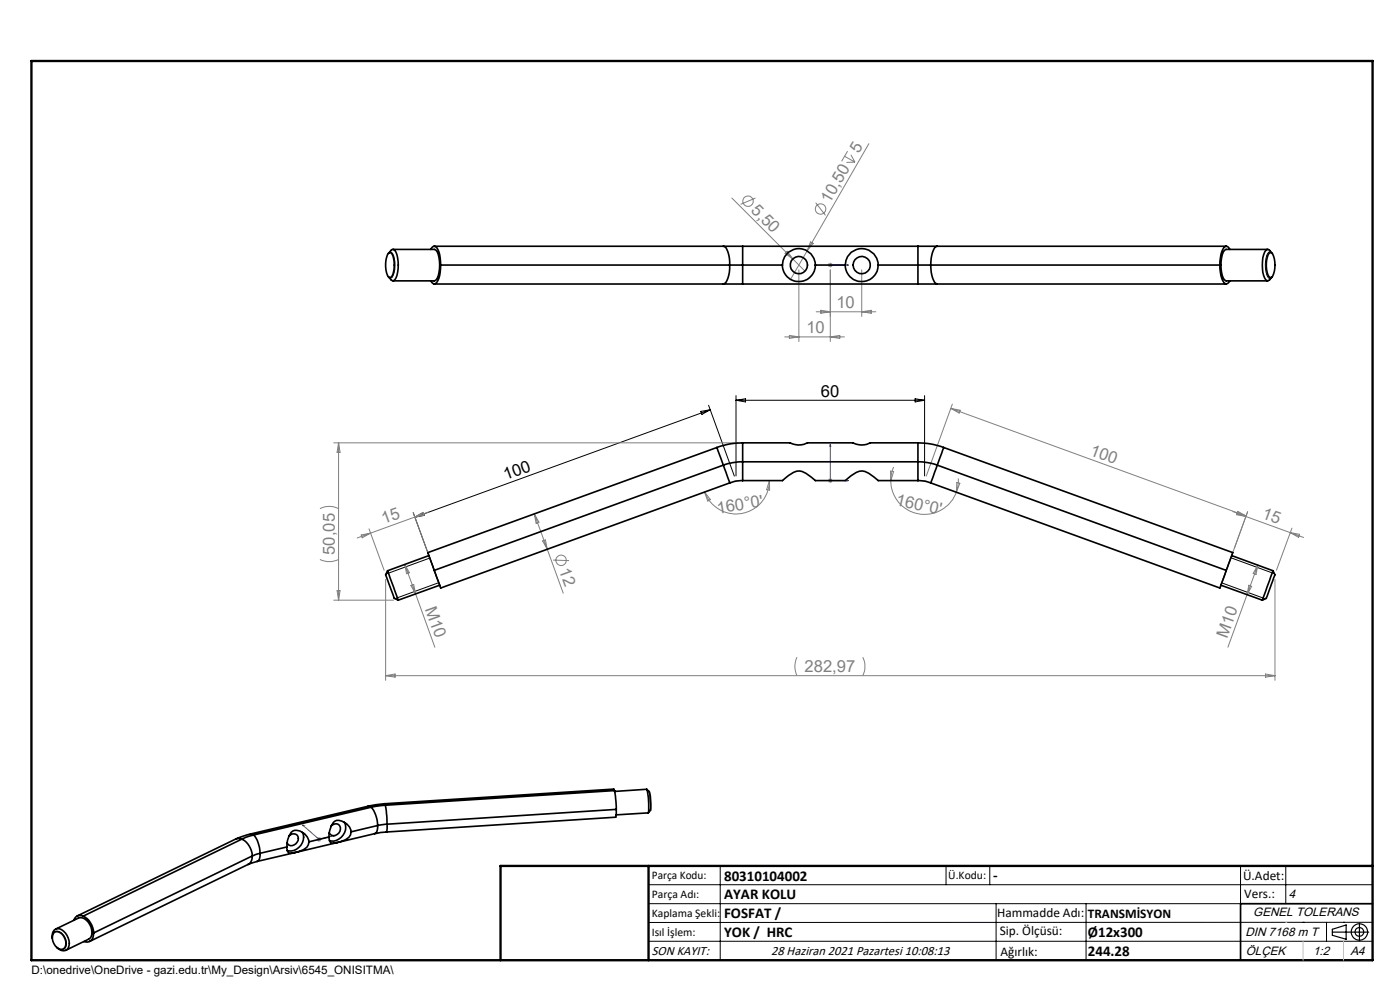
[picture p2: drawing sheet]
<svg xmlns="http://www.w3.org/2000/svg" width="297mm" height="210mm" viewBox="0 0 297 210" stroke-linecap="round" stroke-linejoin="round" font-family="sans-serif">
<g fill="none" stroke="#808080" stroke-width=".21">
<path d="M179.2 33.2l2.2 1.2M179.8 32.1l-1.3 2.1M180.5 32.8l.9 1.6M181.4 34.4l-1.8 .1M184.3 30.5l-13.1 22.7M155.3 42l15.5 15.5M160.3 42l-3.2 1.3M167 53.3l1.2 1.6-1.7-1.1zM169.5 57.2v15.3M171.2 53.2l-3.5 6.1M171.9 51.3l.6 .3-1.3 1.6zM173 43l2.1 2.7"/>
<path d="M175.6 56.2h1M175.8 55.9l.7 .7M176.1 55.7v1M176.1 57.2v15.3M176.5 55.9l-.7 .7M182.8 57.2v9.9M166.5 71.5h12.6M167.5 71.1l2 .4-2 .3zM173.1 66.1h12.7M174.1 65.8l2 .3-2 .4zM176.1 71.5l2.1-.4v.7zM182.8 66.1l2-.3v.7z"/>
<path d="M70.8 93.9h85.8M71.8 93.9v33.4M71.8 93.9l.3 2h-.6zM188.9 99.9l.7 .1-.6 1.9zM189.6 99.1a6.8 6.8 0 0 0-.6 2.8M201.7 86.6l62.7 22.9M201.7 86.6l2 .4-.2 .6zM202 85.7l-5.5 15.3M67.9 118.7a4.5 4.5 0 0 0 3.9 0M67.9 107.9a4.2 4.2 0 0 1 3.9 0M76.6 113.5l2-.4-1.8 1zM78.3 112.2l3.2 8.8"/>
<path d="M85.9 119.7l2.3 6.3M85.9 119.7l1 1.8-.6 .2zM87.7 108.8l4.1 11.2M88 109.7l1.8-1 .2 .6zM90.8 108.6l-15 5.5M113.3 109l2.8 7.5M113.3 109l1 1.8-.6 .2zM115.1 114.8l.6-.3 .4 2zM116.1 116.5l3.4 9.3M117.3 118.8l3.4 .1M149.5 104.4l1.2 1.6-.6 .3zM163.2 101.9a7.1 7.1 0 0 1-5.8 7 7.1 7.1 0 0 1-7.9-4.5"/>
<path d="M163.2 101.9l.1 2.1-.7-.1zM175.6 101.9h1M175.8 101.6l.7 .7M176.1 101.5v.9M176.5 101.6l-.7 .7M189 101.9a7.2 7.2 0 0 0 5.9 7.1 7.2 7.2 0 0 0 8-4.6M203 102.4l.6 .1-.7 1.9zM203.3 101.5l-.1 1.5-.3 1.4M261.5 108.5l2.8 1.1M262.4 109.1l2 .4M262.5 108.6l1.8 1M264.3 109.6l12.2 4.4"/>
<path d="M264.4 109.5l-1.8-1-.3 .7 2 .4M264.7 108.5l-5.6 15.3M266.8 119.9l-6.3 17.4M266.8 119.9l-.3 2-.6-.3zM273.7 113l2 .3-.2 .7zM274.1 112l-3.3 9M70.8 127.3h12.7M71.5 125.3h.6l-.3 2zM81.8 122.9v21.4M87.2 124.2l.6-.2 .4 2zM88.2 126l4.1 11.3M169.1 139.4a4.4 4.4 0 0 0 0 3.9"/>
<path d="M183 139.4a4.4 4.4 0 0 1 0 3.9M264.9 124.1l.6 .3-1 1.7zM270.5 122.9v21.4M81.8 143.3h188.7M81.8 143.3l2-.3v.6zM268.5 143l2 .3-2 .3zM67.2 178h1M67.3 177.7l.7 .7M67.7 177.5v1.1M68 177.7l-.7 .7"/>
<circle cx="158.7" cy="42.7" r="1.11"/>
<circle cx="174.1" cy="44.3" r="1.1"/>
<circle cx="119" cy="118.9" r="1.11"/>
</g>
<g fill="none" stroke="#000" stroke-width=".21">
<path d="M82.5 53.6l.3-.2a2.97 2.97 0 0 1 1 3 3.5 3.5 0 0 1-.8 2.6l-.5-.2M269.7 53.6l-.3-.2a2.84 2.84 0 0 0-1 2.8l.1 .8a2.51 2.51 0 0 0 .9 2.1l.3-.2M148.7 87.3l2-.4-1.8 1zM150.3 86l5.5 15M150.7 86.9l-62.7 22.8M156.1 83.9v17.1M156.1 84.9h40M156.1 84.9l2.1-.3v.7zM194.1 84.6l2 .3-2 .4zM196.1 83.9v17.1M87.7 108.8l5.5 15M88 109.7l1.8-1 .2 .6z"/>
<path d="M91.2 118.4l-9.3 3.4M261.1 118.3l9.3 3.4M93.1 123.6l-9.3 3.4M259.2 123.6l9.2 3.4M137.6 167.8l.3 1.4v2.8M11.1 199a1.15 1.15 0 0 1 .5-1.3 1.15 1.15 0 0 1 1.4 .1 2.41 2.41 0 0 1 .6 3.5 1.39 1.39 0 0 1-1.5-.3M137.6 187.7h153.6M137.6 191.7h153.6M137.6 199.7h153.6M152.8 183.7v20M200.7 183.7v4M210 183.7v4"/>
<path d="M211.3 191.7v12M230.4 191.7v12M263.2 183.7v20M272.8 183.7v8M276.4 195.6h.1M281.4 195.6v4.1M285 195.6h.1M291.2 195.6l-153.6 .1"/>
</g>
<g fill="none" stroke="#000" stroke-width=".25">
<path d="M91 117.9l2.3 6.2M261.3 117.9l-2.3 6.2M282.6 197.7h7.8M282.6 197.1l3-.9v3l-3-.8zM288.4 195.8v3.8M106.2 203.7h185"/>
<circle cx="288.4" cy="197.7" r="1.74"/>
<circle cx="288.4" cy="197.7" r=".93"/>
</g>
<path d="M176 56.2h.2zM176.1 56.2h.1M176.1 56.2h3.9M180 56.2h-.4h.4M176.1 94.3v7.6h3.9M176.1 94.3l.1 .3h-.2zM179.6 101.8l.4 .1-.4 .2zM64.2 175l.3 .1-.2 .1zM64.2 175l3.5 3 3.4-.8M70.7 177.3l.4-.1z" fill="none" stroke="#00f" stroke-width=".21"/>
<path d="M291.2 191.7h-28v12" fill="none" stroke="#000" stroke-width=".35"/>
<path d="M6.7 12.9h284.5v190.8h-284.5zM137.6 183.7v20M291.2 183.7h-185v20" fill="none" stroke="#000" stroke-width=".5"/>
<path d="M155.8 102l.4-.1M156.5 101.9h-.3" fill="none" stroke="#c0c0c0" stroke-width=".21" stroke-dasharray="15.2 1.3 1.3 1.3"/>
<path d="M276.4 199.7v4M285 199.7v4" fill="none" stroke="#c0c0c0" stroke-width=".21"/>
<path d="M195.8 101.9l.7 .2M272.8 195.6h.1" fill="none" stroke="#c0c0c0" stroke-width=".25"/>
<g fill="#00f">
<path d="M179.6 101.8l.4 .1-.4 .2zM176.1 94.3l.1 .3h-.2z"/>
<path d="M179.6 56.2h.4zM176 56.2h.2z"/>
<path d="M70.7 177.3l.4-.1zM64.2 175l.3 .1-.2 .1z"/>
</g>
<g fill="none" stroke="#000" stroke-width=".35">
<path d="M82.4 53.8l.8-.9a1.13 1.13 0 0 1 1 1.1 7.3 7.3 0 0 1-.5 5.4l-.5 .1-.8-.8M82.4 53.7l.3-.1a1.17 1.17 0 0 1 .8 1.2l.1 2.2a2.04 2.04 0 0 1-.9 1.9 3.5 3.5 0 0 1-.9-3l.2-1.3zM83.4 52.9h8.7a1.19 1.19 0 0 1 .9 1.1 7.3 7.3 0 0 1-.5 5.4l-.4 .2h-8.7M91.4 59.6l.7 .6M92.1 52.2a2.49 2.49 0 0 1 1.3 2.5l.1 1.5M92.1 52.2l-.5 .3-.2 .4M92.1 52.2h61.4M93.5 56.2l-.2 2.2a2.27 2.27 0 0 1-1.2 1.8M93.5 56.2h61.3M153.5 52.2a2.66 2.66 0 0 1 1.2 2.5l.1 1.5M153.5 52.2h4.1M154.8 56.2l-.2 2.2a2.35 2.35 0 0 1-1.1 1.8"/>
<path d="M154.8 56.2h2.8M157.6 56.2v4M157.6 52.2v4M157.6 56.2h8.4M157.6 52.2h37.1M166 56.2a3.5 3.5 0 0 0 3.5 3.5 3.5 3.5 0 0 0 3.5-3.5M166 56.2a3.5 3.5 0 0 1 3.5-3.5 3.5 3.5 0 0 1 3.5 3.5M173 56.2h6.3M179.3 56.2a3.5 3.5 0 0 0 3.5 3.5 3.5 3.5 0 0 0 3.5-3.5M179.3 56.2a3.5 3.5 0 0 1 3.5-3.5 3.5 3.5 0 0 1 3.5 3.5M186.3 56.2h8.4M194.7 56.2v4"/>
<path d="M194.7 56.2h2.7M194.7 52.2v4M194.7 52.2h4.1M197.4 56.2l.3 2.2a2.35 2.35 0 0 0 1.1 1.8M197.4 56.2h61.4M198.8 52.2a2.66 2.66 0 0 0-1.2 2.5l-.2 1.5M198.8 52.2h61.3M258.8 56.2l.2 2.2a2.35 2.35 0 0 0 1.1 1.8M260.1 52.2a2.57 2.57 0 0 0-1.2 2.5l-.1 1.5M260.1 52.2l.6 .3 .2 .4M260.9 59.6l-.8 .6M268.9 52.9h-8.8a1.24 1.24 0 0 0-.8 1.1 7.3 7.3 0 0 0 .5 5.4l.3 .2h8.8"/>
<path d="M269.2 53.7l.3-.1a1.17 1.17 0 0 1 .8 1.2l.1 2.2a2.24 2.24 0 0 1-.9 1.9 3.5 3.5 0 0 1-.9-3l.3-1.3zM269.9 53.8l-.8-.9a1.13 1.13 0 0 0-1 1.1 7.3 7.3 0 0 0 .4 5.4l.6 .1 .8-.8M92.1 60.2h61.4M153.5 60.2h4.1M157.6 60.2h37.1M194.7 60.2h4.1M198.8 60.2h61.3M152.1 94.9l1.4 3.8M152.1 94.9l-61.3 22.3 1.3 3.8M153.5 98.7l1.3 3.7M153.5 98.7l-61.4 22.3M157.6 93.9v4.1"/>
<path d="M157.6 98v3.9M157.6 98a12.1 12.1 0 0 0-4.1 .7M157.6 93.9a15.4 15.4 0 0 0-5.5 1M157.6 98h37.1M157.6 93.9h10M167.6 93.9a3.9 3.9 0 0 0 3.7 0h9.7M167.6 93.9l.1 .1M181 93.9a3.9 3.9 0 0 0 3.6 0h10.1M181 93.9v.1M194.7 98v3.9M194.7 98a12.1 12.1 0 0 1 4.1 .7M194.7 93.9a15.4 15.4 0 0 1 5.5 1"/>
<path d="M194.7 93.9v4.1M198.8 98.7l-1.4 3.7M198.8 98.7l61.3 22.3M200.2 94.9l-1.4 3.8M200.2 94.9l61.3 22.3-1.4 3.8M91 117.9l-8.8 3.2M154.8 102.4l-61.3 22.3-1.4-3.7M157.6 101.9l8.5-.1a6.8 6.8 0 0 1 3.4-1.9 8.6 8.6 0 0 1 3.5 2l6.5-.1a6.8 6.8 0 0 1 3.4-1.9 8.6 8.6 0 0 1 3.4 2h8.4M157.6 101.9l-1.4 .2-1.4 .3M194.7 101.9l1.4 .2 1.3 .3M197.4 102.4l61.4 22.3 1.3-3.7M261.3 117.9l8.8 3.2"/>
<path d="M82.2 121.1l2.3 6.2M82.2 121.1l-.4 .8 .1 .2 1.7 4.8 .9 .4M93.3 124.1l-8.8 3.2M259 124.1l8.8 3.2M270.1 121.1l.4 .8-1.9 5-.8 .4M270.1 121.1l-2.3 6.2M50 178l.9-.1 .4 .1M50 178l-33.6 16.3M51.3 178a4.1 4.1 0 0 1 2.2 3.6M51.3 178l-33.7 16.3M53.2 176.9l-3.2 1.1M53.2 176.9l.6 .2"/>
<path d="M53.8 177.1a6.1 6.1 0 0 1 1.4 3.9M53.8 177.1l-2.5 .9M60.9 179.7l-5.7 1.3M61.3 177.3a1.14 1.14 0 0 1 1.8-.1 1.14 1.14 0 0 1-.3 1.8 1.08 1.08 0 0 1-1.9-.3M64.1 176.6a2.84 2.84 0 0 1-3.2 3.8M65.5 178.6a2.77 2.77 0 0 0-3.4-2.3 4.1 4.1 0 0 0-1.2 3.4M65.5 178.6a2.27 2.27 0 0 1-2.1 2l-.9 .3a1.12 1.12 0 0 1-1.5-.4l-.1-.8M69.8 177.5l-4.3 1.1M70.2 175.2a1.13 1.13 0 0 1 1.8-.2 1.13 1.13 0 0 1-.1 1.7 1.17 1.17 0 0 1-2 0M73.1 174.4a2.85 2.85 0 0 1-3.2 3.9M74.5 176.5a2.76 2.76 0 0 0-3.4-2.3 4.2 4.2 0 0 0-1.3 3.3M74.5 176.5a2.27 2.27 0 0 1-2.1 2l-1 .2a1.05 1.05 0 0 1-1.6-.8v-.4"/>
<path d="M78.1 171l.6 .2M78.1 171l-24.9 5.9M78.7 171.2a6.1 6.1 0 0 1 1.4 3.9M78.7 171.2l-24.9 5.9M79.5 176.8l-25 5.9M80.1 175.1v.5a1.21 1.21 0 0 1-.6 1.2M80.1 175.1l-5.6 1.4M81.6 170.5l-3.5 .5M81.6 170.5l.1 .3M81.7 170.8l.4 4M81.7 170.8l-3 .4M82 176.5l-2.5 .3"/>
<path d="M82.1 174.8l-2 .3M82.1 174.8l-.1 1.7M130.4 167.7l.3 4M130.4 167.7l-.2-.3-48.6 3.1M130.4 167.7l-48.7 3.1M130.4 167.9l6.8-.5 .3 1.9v3.1M130.7 171.7l-.1 1.6-48.6 3.2M130.7 171.7l-48.6 3.1M137.2 167.5a2 2 0 0 1 .8 2l.1 1.5a1.33 1.33 0 0 1-.6 1.4M137.5 172.4l-6.8 .5M11.1 199a1.45 1.45 0 0 1 .3-1.6 1.45 1.45 0 0 1 1.7-.2 3.2 3.2 0 0 1 1.2 4.2 1.6 1.6 0 0 1-2.3-.5M11.4 197.9a1.42 1.42 0 0 1 2.1 .7 1.81 1.81 0 0 1-.3 2.8 2.38 2.38 0 0 1-2-3.1z"/>
<path d="M11.8 197.1l4.8-2.3a1.75 1.75 0 0 1 2.1 .8 3 3 0 0 1 .4 3.4l-5.1 2.6M17.6 194.3a4.1 4.1 0 0 1 2.3 3.6M17.6 194.3a1.38 1.38 0 0 0-2 .9M19.9 197.9a1.57 1.57 0 0 1-2.1 1.8M52.6 183.4l-33.6 16.3M53.5 181.6a1.85 1.85 0 0 1-.9 1.8M53.5 181.6l-33.6 16.3M54.5 182.7l-1.9 .7M55.2 181l-1.7 .6M55.2 181v.5a1.21 1.21 0 0 1-.7 1.2"/>
<circle cx="169.5" cy="56.2" r="1.82"/>
<circle cx="182.8" cy="56.2" r="1.82"/>
</g>
<g font-size="3.5" fill="#808080">
<text x="182.2" y="32.6" transform="rotate(-60 182.2 32.6)">5</text>
<text x="159.2" y="44.8" transform="rotate(45 159.2 44.8)">5,50</text>
<text x="176" y="43.3" transform="rotate(-60 176 43.3)">10,50</text>
<text x="177.4" y="65.3">10</text>
<text x="171.1" y="70.6">10</text>
<text x="231" y="96.5" transform="rotate(20 231 96.5)">100</text>
<text x="189.9" y="107" transform="rotate(13 189.9 107)">160°0'</text>
<text x="81.4" y="111.2" transform="rotate(-20 81.4 111.2)">15</text>
<text x="152.3" y="108.9" transform="rotate(-9 152.3 108.9)">160°0'</text>
<text x="267.6" y="109.9" transform="rotate(20 267.6 109.9)">15</text>
<text x="71" y="117.7" transform="rotate(-90 71 117.7)">50,05</text>
<text x="118.6" y="121" transform="rotate(70 118.6 121)">12</text>
<text x="90.1" y="129.1" transform="rotate(70 90.1 129.1)">M10</text>
<text x="260.3" y="135.5" transform="rotate(-70 260.3 135.5)">M10</text>
<text x="170.7" y="142.5">282,97</text>
</g>
<g font-size="3.5">
<text x="174.1" y="84.1">60</text>
<text x="107.3" y="101.8" transform="rotate(-20 107.3 101.8)">100</text>
</g>
<g font-size="3.2">
<text x="153.6" y="186.8">80310104002</text>
<text x="153.6" y="190.8">AYAR KOLU</text>
<text x="210.7" y="186.6">-</text>
<text x="153.6" y="194.8">FOSFAT /</text>
<text x="153.6" y="198.8">YOK / HRC</text>
<text x="230.8" y="198.7">Ø12x300</text>
<text x="230.8" y="202.8">244.28</text>
</g>
<g font-size="2.8">
<text x="263.7" y="186.7">Ü.Adet:</text>
<text x="263.9" y="190.5">Vers.:</text>
<text x="211.5" y="194.5">Hammadde Adı:</text>
<text x="230.8" y="194.7">TRANSMİSYON</text>
<text x="138.3" y="202.6">SON KAYIT:</text>
<text x="163.6" y="202.6">28 Haziran 2021 Pazartesi 10:08:13</text>
<text x="212.1" y="198.4">Sip. Ölçüsü:</text>
<text x="212.2" y="202.7">Ağırlık:</text>
</g>
<g font-size="2.6">
<text x="273.4" y="190.4">4</text>
<text x="265.9" y="194.4">GENEL TOLERANS</text>
<text x="264.2" y="198.5">DIN 7168 m T</text>
<text x="264.3" y="202.6">ÖLÇEK</text>
<text x="278.5" y="202.6">1:2</text>
<text x="286.5" y="202.6">A4</text>
</g>
<g font-size="2.5">
<text x="138.3" y="186.4">Parça Kodu:</text>
<text x="138.3" y="190.5">Parça Adı:</text>
<text x="201.2" y="186.5">Ü.Kodu:</text>
<text x="138.3" y="194.5">Kaplama Şekli:</text>
<text x="138.3" y="198.6">Isıl İşlem:</text>
<text x="6.7" y="206.7">D:\onedrive\OneDrive - gazi.edu.tr\My_Design\Arsiv\6545_ONISITMA\</text>
</g>
</svg>
